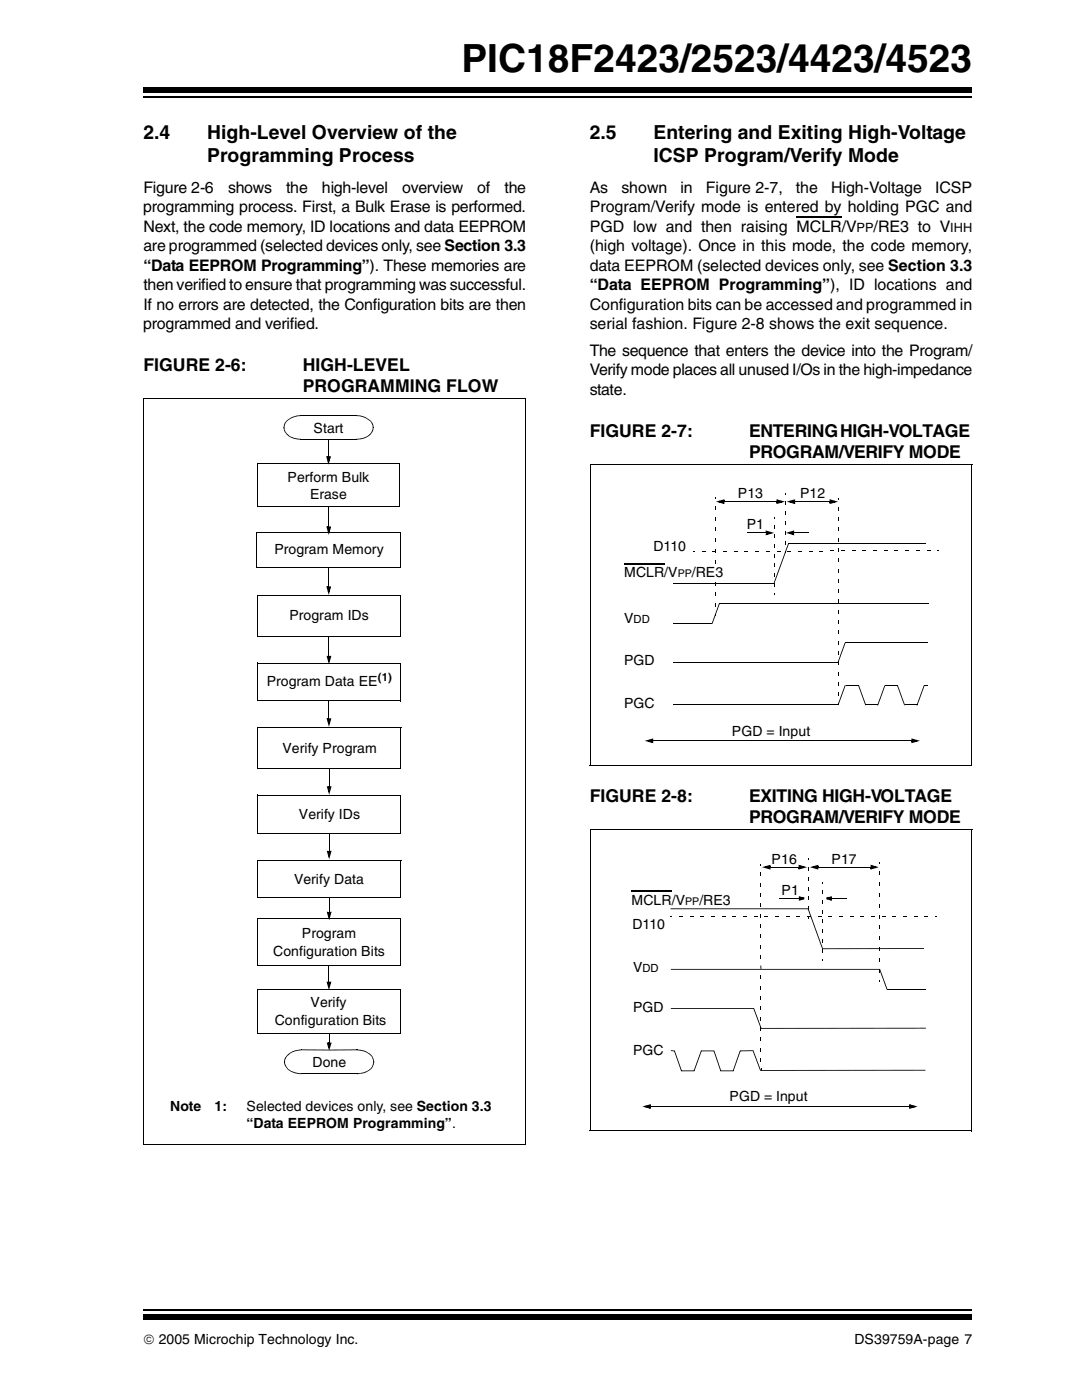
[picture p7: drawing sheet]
<svg xmlns="http://www.w3.org/2000/svg" width="216mm" height="279mm" viewBox="0 0 216 279" stroke-linecap="round" stroke-linejoin="round" font-family="sans-serif">
<path d="M28.6 261h165.1" fill="none" stroke="#000" stroke-width=".34"/>
<path d="M28.6 262h165.1v1.1h-165.1z" fill="#000"/>
<path d="M28.6 16.9h165.1v5.5h-165.1z" fill="#fff"/>
<path d="M28.6 19.3h165.1" fill="none" stroke="#000" stroke-width=".34"/>
<g fill="#000">
<path d="M28.6 17.4h165.1v1h-165.1zM56.5 85.2l.1 .1zM57.1 83.9l1.5-.9v.1l-1.5 .9-.2 .3-.3 1-.1-.1a1.86 1.86 0 0 1 .6-1.3zM56.5 85.1h.1zM56.5 85.2h.1l.1 .4-.1 .1zM56.6 85.7l.1-.1 .2 .5h-.2zM58.6 83l.6-.2 .1 .2-.7 .1zM59.2 82.8h.7v.1l-.7 .1zM59.9 82.8l.1 .1zM59.9 87.5l.1 .1zM56.7 86.1h.2l.7 .7 .5 .3 1.8 .4v.1a3.5 3.5 0 0 1-3.2-1.5zM70.9 82.8l.1 .1z"/>
<path d="M70.9 87.5l.1 .1zM71 82.8a3.8 3.8 0 0 1 3.2 1.4l-.2 .1-.3-.4-.8-.5-1.2-.4-.7-.1zM71 87.5l.7-.1v.2h-.7zM71.7 87.4l.6-.1v.2l-.6 .1zM74 84.3l.2-.1 .2 .6h-.2zM74.3 85.2l.1 .1zM74.3 85.1l.1 .1zM74.2 84.8h.2v.4h-.1zM74.3 85.2h.1a2.6 2.6 0 0 1-2.1 2.3v-.2l1-.5 .4-.4 .3-.3z"/>
</g>
<path d="M158.7 43.3h9" fill="none" stroke="#000" stroke-width=".21"/>
<path d="M59.8 82.8h11.3M59.8 87.5h11.3" fill="none" stroke="#000" stroke-width=".2"/>
<path d="M51.2 106.2h28.5v6.9h-28.5z" fill="#fff"/>
<path d="M51.1 113.1h28.6M51.2 106.2h28.6M51.2 106.1v7M79.7 106.2v7" fill="none" stroke="#000" stroke-width=".2"/>
<path d="M51.3 118.7h28.5v8.2h-28.5z" fill="#fff"/>
<path d="M51.3 118.7v8.2M51.3 118.7h28.6M65.5 113.1v3.9M79.8 118.7v8.3M51.2 126.9h28.6" fill="none" stroke="#000" stroke-width=".2"/>
<path d="M65.2 116.9h.3v.3h-.3zM65.4 113l.2 .1zM65 116.9l.4 .1 .3 .9-.4 .1 .3-1 .3 .1-.4 .1v-.3h.5l-.5 1.7z" fill="#000"/>
<path d="M65.2 117.1h.5l-.2 .8z" fill="#000"/>
<path d="M51.3 132.2h28.5v7.5h-28.5z" fill="#fff"/>
<path d="M51.2 139.7h28.6M51.3 132.2h28.6M51.3 132.1v7.6M79.8 132.2v7.6" fill="none" stroke="#000" stroke-width=".2"/>
<path d="M51.3 145h28.6v8.2h-28.6z" fill="#fff"/>
<path d="M51.3 153.2h28.6M51.3 144.9v8.3M51.3 145h28.7M79.9 145v8.3" fill="none" stroke="#000" stroke-width=".2"/>
<path d="M51.2 158.5h28.6v7.6h-28.6z" fill="#fff"/>
<path d="M51.2 158.4v7.7M51.2 158.5h28.7M79.8 158.5v7.7M51.1 166.1h28.7" fill="none" stroke="#000" stroke-width=".2"/>
<path d="M51.3 171.5h28.6v7.4h-28.6z" fill="#fff"/>
<path d="M51.3 178.9h28.6M51.3 171.4v7.5M51.3 171.5h28.7M79.9 171.5v7.4" fill="none" stroke="#000" stroke-width=".2"/>
<path d="M51.2 183.1h28.6v9.3h-28.6z" fill="#fff"/>
<path d="M51.1 192.4h28.7M51.2 183v9.4M51.2 183.1h28.7M79.8 183.1v9.4" fill="none" stroke="#000" stroke-width=".2"/>
<path d="M51.2 197.3h28.6v8.6h-28.6z" fill="#fff"/>
<path d="M51.2 197.2v8.7M51.2 197.3h28.7M79.8 197.3v8.7M51.1 205.9h28.7M59.9 214h11.3" fill="none" stroke="#000" stroke-width=".2"/>
<g fill="#000">
<path d="M56.6 211.7l.2 .1zM57.2 210.3l1-.7 .5-.2 .1 .2-1.5 .8-.5 .8v.5h-.2v-.5zM56.6 211.5l.2 .1zM56.6 211.6h.2v.5h-.2zM56.6 212.1l.2-.1 .2 .5-.1 .1zM58.7 209.4l.7-.1v.1l-.6 .2zM59.4 209.3l.6-.1v.1l-.6 .1zM59.9 209.2l.1 .1zM60 209.2l.1 .1zM60 214l.1 .1zM56.9 212.6l.1-.1 .3 .4 .9 .7 1.8 .4v.1a3.7 3.7 0 0 1-3.1-1.5zM71 209.2l.1 .1z"/>
<path d="M71 214l.1 .1zM71.1 209.2a3.9 3.9 0 0 1 3.2 1.5l-.2 .1-.2-.4-.9-.6-1.9-.5zM71.1 209.2l.1 .1zM71.1 214l.7-.1v.1l-.7 .1zM71.8 213.9l.6-.2 .1 .2-.7 .1zM74.1 210.8l.2-.1 .2 .5h-.2zM74.3 211.2h.2v.5h-.1zM74.4 211.7l.1 .1zM74.4 211.5l.1 .2zM74.4 211.6l.1 .1v.4a2.54 2.54 0 0 1-2 1.8l-.1-.2 .5-.1 1-.7 .3-.4z"/>
</g>
<path d="M60 209.3h11.1" fill="none" stroke="#000" stroke-width=".21"/>
<path d="M51.3 92.4h28.2v8.6h-28.2z" fill="#fff"/>
<g fill="none" stroke="#000" stroke-width=".2">
<path d="M28.7 79.5h76.1M28.7 79.4v148.8M104.7 79.5v148.8M51.3 92.3v8.7M51.3 92.4h28.3M65.4 87.5v3.5M79.5 92.4v8.7M144.3 100h10.4M158.4 100h6.9M51.2 101h28.3M65.5 101.1v3.9M134 116.2h20.3"/>
<path d="M148.8 106.2h3.7M157.1 108.2h27.4M158.2 106.2h2.9M65.5 126.9v3.9M65.5 139.6v3.7M134.1 132.1h32.8M134.1 124.3h7.8M143.3 120.4h41.6M168.4 128.1h16.5M168.5 136.6h2.5M176.2 136.6h2.6M65.6 153.1v3.7"/>
<path d="M130.1 147.7h51.5M134.1 140.5h32.8M172.3 140.3h2.6M180.2 140.3h2.6M65.6 166v3.7M65.6 178.8v3M65.5 192.6v3.1M28.6 228.2h76.1"/>
</g>
<g fill="#000">
<path d="M65.2 90.9h.2v.4h-.2zM65 90.9l.4 .2 .2 .8-.3 .1 .2-.9h.4l-.5 .2v-.4h.5l-.5 1.7zM142.4 99h.1v.4h-.1zM144 99.7h.3v.3h-.3zM142.6 100l1.7-.5-.1 .4-.9 .3-.1-.4 1 .3-.1 .3-.1-.4h.3v.5zM154.7 99.5l1.7 .5-1.7 .5 .1-.4 .9-.3 .1 .4-1-.3 .1-.3 .1 .4h-.3zM156.4 98.3h.1v.3h-.1zM158.1 99.7h.3v.3h-.3zM156.7 100l1.7-.5-.1 .4-.9 .3-.1-.4 1 .3-.1 .3-.1-.4h.3v.5zM165.3 99.5l1.7 .5-1.7 .5 .1-.4 .9-.3 .1 .4-1-.3 .1-.3 .1 .4h-.3zM167 99.4h.1v.3h-.1zM65.2 104.9h.3v.4h-.3z"/>
<path d="M65 104.9l.4 .2 .3 .9h-.4l.3-.9 .3 .1-.4 .1v-.4h.5l-.5 1.7zM138 109.8h.4v.1h-.4zM139.8 109.8h.7v.1h-.7zM141.9 109.8h.8v.1h-.8zM142.4 118.1h.1v.7h-.1zM142.4 116h.1v.7h-.1zM142.4 113.8h.1v.7h-.1zM142.4 111.6h.1v.8h-.1zM142.4 109.5h.1v.7h-.1zM142.4 107.3h.1v.7h-.1zM142.4 105.2h.1v.7h-.1zM142.4 103h.1v.7h-.1z"/>
<path d="M142.4 100.8h.1v.8h-.1zM144.1 109.8h.7v.1h-.7zM146.2 109.8h.7v.1h-.7zM148.3 109.8h.8v.1h-.8zM150.5 109.8h.7v.1h-.7zM152.5 105.7l1.7 .5-1.7 .5 .2-.4 .8-.3 .1 .4-.9-.3v-.3l.2 .4h-.4zM152.5 106.2h.4v.3h-.4zM152.6 109.8h.7v.1h-.7zM154.2 118.2h.1v.4h-.1zM154.2 116.3h.1v.6h-.1zM154.2 114.3h.1v.7h-.1zM154.2 112.4h.1v.6h-.1z"/>
<path d="M154.2 110.4h.1v.7h-.1zM154.2 108.5h.1v.7h-.1zM154.2 106.6h.1v.6h-.1zM154.2 104.6h.1v.7h-.1zM154.2 103h.1v.3h-.1zM154.7 100h.3v.2h-.3zM154.8 109.8h.6v.1h-.6zM156.4 109.8h.1v.4h-.1zM156.4 107.9h.1v.6h-.1zM156.4 105.9h.1v.6h-.1zM156.4 103.9h.1v.7h-.1zM156.4 101.9h.1v.7h-.1z"/>
<path d="M156.4 99.9h.1v.7h-.1zM156.9 109.8h.7v.1h-.7zM157 108.3h.2l-2.9 8h-.2zM157.9 106h.3v.2h-.3zM156.6 106.2l1.6-.5-.1 .4-.9 .3-.1-.4 1 .3-.1 .3-.1-.4h.3v.5zM159 109.8h.7v.1h-.7zM161.2 109.8h.7v.1h-.7zM163.3 109.8h.7v.1h-.7zM165.3 100h.3v.2h-.3zM165.4 109.7h.8v.2h-.8zM166.9 117.5h.2v.7h-.2zM166.9 115.4h.2v.7h-.2z"/>
<path d="M166.9 113.4h.2v.7h-.2zM166.9 111.3h.2v.7h-.2zM166.9 109.3h.2v.7h-.2zM166.9 107.2h.2v.7h-.2zM167 105.2h.1v.7h-.1zM167 103.1h.1v.7h-.1zM167 101h.1v.8h-.1zM167.6 109.7h.7v.2h-.7zM169.7 109.7h.7v.2h-.7zM171.8 109.7h.8v.2h-.8zM173.9 109.7h.8v.2h-.8zM176.1 109.7h.7v.2h-.7z"/>
<path d="M178.2 109.7h.7v.2h-.7zM180.4 109.7h.7v.2h-.7zM182.5 109.7h.7v.2h-.7zM184.6 109.7h.7v.2h-.7zM186.8 109.7h.3v.2h-.3zM65.3 130.7h.2v.4h-.2zM65.1 130.7l.3 .2 .3 .8-.3 .1 .2-.9h.4l-.5 .2v-.4h.5l-.5 1.7zM142.4 122.4h.1v.4h-.1zM142.4 120.3h.1v.7h-.1zM143.2 120.3l.2 .1-1.5 3.9h-.1zM166.9 138h.1v.7h-.1zM166.9 136h.1v.7h-.1z"/>
<path d="M166.9 133.9h.1v.7h-.1zM166.9 131.9h.1v.7h-.1zM166.9 129.8h.1v.7h-.1zM166.9 127.8h.1v.7h-.1zM166.9 125.7h.2v.7h-.2zM166.9 123.7h.2v.6h-.2zM166.9 121.6h.2v.7h-.2zM166.9 119.5h.2v.7h-.2zM168.3 128.1h.1l-1.4 4h-.2zM168.3 136.5l.2 .1-1.5 3.9h-.1zM170.9 136.6h.2l1.5 3.9-.2 .1zM176.2 136.6l.2 .1-1.5 3.9h-.1z"/>
<path d="M178.7 136.6h.2l1.4 3.9-.2 .1zM184.1 136.5h.7v.2h-.7zM184 136.6l.2 .1-1.4 3.9h-.2zM65.3 143.2h.2v.3h-.2zM65.3 156.7h.3v.4h-.3zM65.1 143.2l.3 .1 .3 .9-.3 .1 .2-1 .4 .1-.5 .1v-.3h.5l-.5 1.7zM65.1 156.7l.4 .1 .2 .9-.3 .1 .3-1 .3 .1-.4 .2v-.4h.4l-.4 1.7zM129.8 147.4h.3v.3h-.3zM128.4 147.7l1.7-.5-.1 .4-.9 .2-.1-.3 1 .2-.1 .4-.1-.4h.3v.4zM166.9 140.1h.1v.4h-.1zM181.6 147.2l1.7 .5-1.7 .4 .1-.4 .9-.2 .1 .3-1-.2 .1-.4 .1 .5h-.3zM181.6 147.7h.3v.2h-.3z"/>
<path d="M65.3 169.6h.3v.3h-.3zM65.1 169.6l.4 .1 .2 .9-.3 .1 .3-1 .3 .1-.4 .1v-.3h.4l-.4 1.7zM65.3 195.7h.2v.3h-.2zM65.3 181.7h.3v.4h-.3zM65.1 195.7l.3 .1 .3 .9-.3 .1 .2-1 .4 .1-.5 .1v-.3h.5l-.5 1.7zM65.1 181.7l.4 .2 .2 .9h-.3l.3-.9h.3l-.4 .2v-.4h.4l-.4 1.7zM65.3 207.8h.3v.4h-.3zM65.5 206h.2v1.9h-.2zM65.1 207.8l.4 .1 .2 .9-.3 .1 .3-1 .3 .1-.4 .2v-.4h.5l-.5 1.6z"/>
</g>
<g fill="#000">
<path d="M65.2 91.1h.5l-.3 .9zM143.3 100l.8-.3v.5zM154.9 99.7l.8 .3-.8 .2zM157.4 100l.8-.3v.5zM165.4 99.7l.9 .3-.9 .2zM65.2 105.1h.5l-.2 .9zM152.7 106l.9 .2-.9 .3zM157.2 106.2l.8-.2v.5zM65.3 130.9h.5l-.3 .9zM65.3 143.3h.5l-.3 .9zM65.3 156.9h.5l-.2 .9zM129.1 147.7l.9-.3v.5z"/>
<path d="M181.7 147.4l.9 .3-.9 .2zM65.3 169.8h.5l-.2 .8zM65.3 195.8h.5l-.3 .9zM65.3 181.9h.5l-.2 .9zM65.3 208h.5l-.2 .8z"/>
</g>
<path d="M141.6 112.9h1.6v2.5h-1.6z" fill="#fff"/>
<path d="M124.3 112.5h8M125.8 177.7h8M163.9 189.1h20.2M151.5 213.3h32.9M151.6 205h32.8" fill="none" stroke="#000" stroke-width=".21"/>
<g fill="none" stroke="#000" stroke-width=".2">
<path d="M117.6 92.5v60M117.6 92.5h76.1M193.6 92.5v60.1M117.5 152.5h76.1M117.6 165.3v60.1M117.6 165.4h76.1M153.5 172.8h5.6M155.3 179.1h3.8M163 172.8h10.4M165.7 179.1h2.9M193.6 165.4v60.1M133.6 181.1h27.5"/>
<path d="M133.6 193.2h41.7M176.7 197.1h7.7M133.6 201h16.6M117.5 225.4h76.1M129.7 220.6h51.4"/>
</g>
<g fill="#000">
<path d="M151.4 172.2h.2v.4h-.2zM151.5 178.1h.1v.6h-.1zM151.5 176h.1v.7h-.1zM151.5 173.9h.1v.7h-.1zM153.2 172.6h.3v.2h-.3zM151.8 172.8l1.7-.4-.1 .4-.9 .2-.1-.3 1 .2-.1 .4-.1-.5h.3v.5zM159.1 172.4l1.7 .4-1.7 .5 .1-.4 .9-.2 .1 .3-1-.2 .1-.4 .1 .4h-.3zM159.1 172.8h.3v.3h-.3zM159.1 178.6l1.1 .3v.3l-1.1 .3 .2-.3 .8-.3v.3l-.8-.2v-.3l.2 .4h-.4zM159.1 179.1h.4v.2h-.4zM161 178.7h.1v.7h-.1zM161 176.8h.1v.6h-.1z"/>
<path d="M161 174.8h.1v.6h-.1zM161 172.8h.1v.7h-.1zM161 171.1h.1v.4h-.1zM162.7 172.6h.3v.2h-.3zM161.3 172.8l1.7-.4-.1 .4-.9 .2-.1-.3 1 .2-.1 .4-.1-.5h.3v.5zM163.7 177.5h.2v.7h-.2zM163.7 175.9h.2v.3h-.2zM165.4 178.9h.3v.2h-.3zM164.6 178.9l1.1-.3-.1 .4-.9 .2v-.3l.9 .3-.1 .3-.1-.4h.3v.4l-1.1-.3zM173.4 172.3l1.6 .5-1.6 .6 .2-.5 .8-.2 .1 .3-.9-.2 .1-.4 .1 .4h-.4zM173.4 172.8h.4v.3h-.4zM175.2 178h.2v.7h-.2z"/>
<path d="M175.2 175.9h.2v.7h-.2zM175.2 173.7h.2v.7h-.2zM175.2 171.9h.2v.4h-.2zM133.5 182.6h.4v.2h-.4zM135.3 182.6h.7v.2h-.7zM137.4 182.6h.7v.2h-.7zM139.5 182.6h.7v.2h-.7zM141.6 182.6h.8v.2h-.8zM143.8 182.6h.7v.2h-.7zM145.9 182.6h.7v.2h-.7zM148 182.6h.8v.2h-.8zM150.2 182.6h.7v.2h-.7z"/>
<path d="M151.5 190.4h.1v.7h-.1zM151.5 188.3h.1v.7h-.1zM151.5 186.3h.1v.6h-.1zM151.5 184.2h.1v.7h-.1zM151.5 182.2h.1v.6h-.1zM151.5 180.1h.1v.7h-.1zM151.5 198.6h.2v.7h-.2zM151.5 196.6h.2v.6h-.2zM151.5 194.5h.2v.7h-.2zM152.3 182.6h.7v.2h-.7zM154.4 182.6h.7v.2h-.7zM156.5 182.6h.8v.2h-.8z"/>
<path d="M158.7 182.6h.7v.2h-.7zM160.8 182.6h.7v.2h-.7zM161 182.7h.1v.3h-.1zM161 180.7h.1v.7h-.1zM160.9 181.2l.2-.1 2.9 8-.1 .1zM162.9 182.6h.7v.2h-.7zM163.7 191.1h.2v.3h-.2zM163.7 189.1h.2v.7h-.2zM163.7 187.2h.2v.7h-.2zM163.7 185.3h.2v.6h-.2zM163.7 183.3h.2v.7h-.2zM163.7 181.4h.2v.6h-.2z"/>
<path d="M163.7 179.5h.2v.6h-.2zM165.1 182.6h.6v.2h-.6zM167.2 182.6h.7v.2h-.7zM169.3 182.6h.7v.2h-.7zM171.4 182.6h.7v.2h-.7zM173.6 182.6h.6v.2h-.6zM175.2 195.3h.2v.4h-.2zM175.2 193.1h.2v.7h-.2zM175.2 191h.2v.7h-.2zM175.2 188.8h.2v.7h-.2zM175.2 186.6h.2v.8h-.2zM175.2 184.5h.2v.7h-.2z"/>
<path d="M175.2 182.3h.2v.7h-.2zM175.2 180.2h.2v.7h-.2zM175.2 193.3l.1-.1 1.5 3.9-.1 .1zM175.7 182.6h.7v.2h-.7zM177.8 182.6h.7v.2h-.7zM179.9 182.6h.7v.2h-.7zM182 182.6h.8v.2h-.8zM184.2 182.6h.7v.2h-.7zM186.3 182.6h.3v.2h-.3zM133.6 209.3l.8 .1 1.4 4v.1v-.1h2.5v.1l-.1-.1 1.5-4h2.6l1.4 4-.1 .1v-.1h2.4l.1 .1-.1-.1 1.4-4h2.7l-2.7 .2v-.2l.1 .1-1.4 4h-2.6l-1.3-4h.1l-2.6 .1v-.2l.1 .1-1.5 4h-2.6l-1.4-4h.2h-.9zM149.9 209.5l.2-.1 1.5 4h-.1zM150.1 201h.1l1.5 4-.1 .1z"/>
<path d="M151.5 210.9h.2v.7h-.2zM151.5 208.9h.2v.7h-.2zM151.5 206.8h.2v.7h-.2zM151.5 204.8h.2v.6h-.2zM151.5 202.7h.2v.7h-.2zM151.5 200.7h.2v.6h-.2zM151.6 213h.1v.3h-.1zM129.3 220.3h.4v.3h-.4zM128 220.6l1.7-.5-.2 .4-.8 .2-.1-.3 .9 .2v.4l-.2-.4h.4v.4zM181.1 220.1l1.7 .5-1.7 .4 .1-.4 .9-.2 .1 .3-1-.2 .1-.4 .1 .5h-.3zM181.1 220.6h.3v.2h-.3z"/>
</g>
<path d="M152.4 172.8l.9-.2v.5zM159.3 172.6l.8 .2-.8 .3zM159.3 178.9l.9 .2-.9 .2zM162 172.8l.9-.2v.5zM164.7 179.1l.9-.2v.4zM173.6 172.6l.9 .2-.9 .3zM151.5 192.4h.1l.1 .7h-.2zM128.6 220.6l.9-.3v.5zM181.3 220.3l.9 .3-.9 .2z" fill="#000"/>
<text font-size="7.7" x="91.9" y="14.4">PIC18F2423/2523/4423/4523</text>
<g font-size="3.9">
<text x="28.6" y="27.6">2.4</text>
<text x="41.3" y="27.6">High-Level Overview of the</text>
<text x="117.5" y="27.6">2.5</text>
<text x="130.2" y="27.6">Entering and Exiting High-Voltage</text>
<text x="41.3" y="32.2">Programming Process</text>
<text x="130.2" y="32.2">ICSP Program/Verify Mode</text>
</g>
<g font-size="3.5">
<text x="28.6" y="74">FIGURE 2-6:</text>
<text x="60.3" y="74">HIGH-LEVEL</text>
<text x="60.3" y="78.2">PROGRAMMING FLOW</text>
<text x="117.5" y="87">FIGURE 2-7:</text>
<text x="149.2" y="87">ENTERING HIGH-VOLTAGE</text>
<text x="149.2" y="91.3">PROGRAM/VERIFY MODE</text>
<text x="117.5" y="159.9">FIGURE 2-8:</text>
<text x="149.2" y="159.9">EXITING HIGH-VOLTAGE</text>
<text x="149.2" y="164.1">PROGRAM/VERIFY MODE</text>
</g>
<g font-size="3.2">
<text x="28.6" y="38.5">Figure 2-6</text>
<text x="45.4" y="38.5">shows</text>
<text x="57" y="38.5">the</text>
<text x="64.1" y="38.5">high-level</text>
<text x="80.1" y="38.5">overview</text>
<text x="95.1" y="38.5">of</text>
<text x="100.5" y="38.5">the</text>
<text x="117.5" y="38.5">As</text>
<text x="123.8" y="38.5">shown</text>
<text x="135.5" y="38.5">in</text>
<text x="140.6" y="38.5">Figure 2-7,</text>
<text x="158.5" y="38.5">the</text>
<text x="165.6" y="38.5">High-Voltage</text>
<text x="186.3" y="38.5">ICSP</text>
<text x="28.5" y="42.3">programming process. First, a Bulk Erase is performed.</text>
<text x="28.6" y="46.2">Next, the code memory, ID locations and data EEPROM</text>
<text x="117.5" y="42.3">Program/Verify mode is entered by holding PGC and</text>
<text x="117.5" y="46.2">PGD low and then raising MCLR/V</text>
<text x="174" y="46.2">/RE3 to V</text>
<text x="28.6" y="50.1">are programmed (selected devices only, see Section 3.3</text>
<text x="28.6" y="54">“Data EEPROM Programming”). These memories are</text>
<text x="117.5" y="50.1">(high voltage). Once in this mode, the code memory,</text>
<text x="117.5" y="54">data EEPROM (selected devices only, see Section 3.3</text>
<text x="28.6" y="57.9">then verified to ensure that programming was successful.</text>
<text x="117.5" y="57.9">“Data EEPROM Programming”), ID locations and</text>
<text x="28.5" y="65.6">programmed and verified.</text>
<text x="28.6" y="61.8">If no errors are detected, the Configuration bits are then</text>
<text x="117.5" y="61.8">Configuration bits can be accessed and programmed in</text>
<text x="117.5" y="65.6">serial fashion. Figure 2-8 shows the exit sequence.</text>
<text x="117.5" y="70.9">The sequence that enters the device into the Program/</text>
<text x="117.5" y="74.8">Verify mode places all unused I/Os in the high-impedance</text>
<text x="117.5" y="78.7">state.</text>
</g>
<g font-size="2.8">
<text x="62.5" y="86.2">Start</text>
<text x="57.3" y="96.1">Perform Bulk</text>
<text x="61.8" y="99.4">Erase</text>
<text x="147" y="99.3">P13</text>
<text x="159.4" y="99.3">P12</text>
<text x="148.8" y="105.5">P1</text>
<text x="54.7" y="110.4">Program Memory</text>
<text x="130.2" y="109.8">D110</text>
<text x="124.3" y="115.1">MCLR/V</text>
<text x="137.8" y="115.1">/RE3</text>
<text x="57.7" y="123.7">Program IDs</text>
<text x="124.3" y="124.1">V</text>
<text x="53.1" y="136.8">Program Data EE</text>
<text x="124.3" y="132.5">PGD</text>
<text x="124.3" y="141.2">PGC</text>
<text x="145.8" y="146.6">PGD = Input</text>
<text x="56.3" y="150.1">Verify Program</text>
<text x="59.5" y="163.3">Verify IDs</text>
<text x="153.7" y="172.2">P16</text>
<text x="165.7" y="172.2">P17</text>
<text x="58.6" y="176.2">Verify Data</text>
<text x="155.7" y="178.4">P1</text>
<text x="125.8" y="180.3">MCLR/V</text>
<text x="126" y="185.2">D110</text>
<text x="139.3" y="180.3">/RE3</text>
<text x="54.4" y="190.6">Configuration Bits</text>
<text x="60.2" y="186.9">Program</text>
<text x="126.1" y="193.7">V</text>
<text x="61.8" y="200.7">Verify</text>
<text x="126.1" y="201.6">PGD</text>
<text x="54.7" y="204.2">Configuration Bits</text>
<text x="62.3" y="212.6">Done</text>
<text x="126.1" y="210.3">PGC</text>
<text x="33.9" y="221.4">Note</text>
<text x="42.8" y="221.4">1:</text>
<text x="49.1" y="221.4">Selected devices only, see Section 3.3</text>
<text x="145.3" y="219.5">PGD = Input</text>
<text x="49.1" y="224.9">“Data EEPROM Programming”.</text>
<text x="28.6" y="267.8">© 2005 Microchip Technology Inc.</text>
<text x="170.2" y="267.8">DS39759A-page 7</text>
</g>
<g font-size="2.5">
<text x="170.6" y="46.2">PP</text>
<text x="189.3" y="46.2">IHH</text>
</g>
<g font-size="2.2">
<text x="126.2" y="124.1">DD</text>
<text x="75.3" y="135.7">(1)</text>
<text x="128" y="193.7">DD</text>
</g>
<g font-size="2.1">
<text x="135" y="115.1">PP</text>
<text x="136.5" y="180.3">PP</text>
</g>
</svg>
